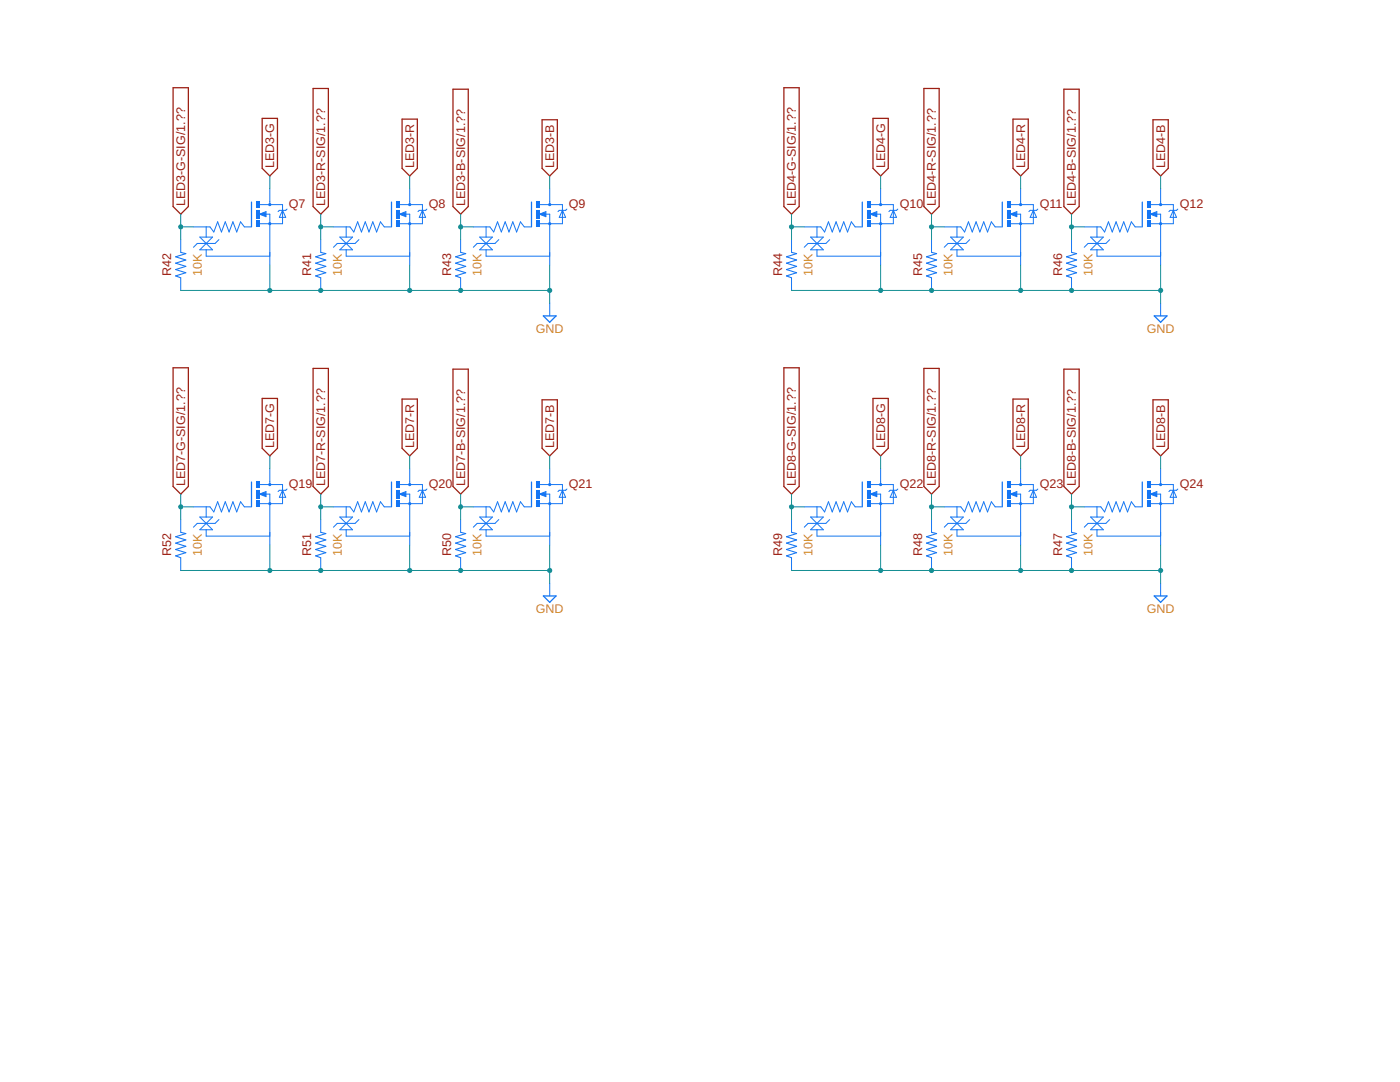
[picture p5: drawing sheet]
<svg xmlns="http://www.w3.org/2000/svg" width="279mm" height="216mm" viewBox="0 0 279 216" stroke-linecap="round" stroke-linejoin="round" font-family="sans-serif">
<g fill="none" stroke="#9c1f14" stroke-width=".25">
<path d="M34.5 17.5h3.1v23.7l-1.5 1.5-1.6-1.5zM62.5 17.7h3v23.5l-1.5 1.5-1.5-1.5zM90.4 17.8h3.1v23.4l-1.6 1.5-1.5-1.5zM156.4 17.5h3.1v23.7l-1.5 1.5-1.6-1.5zM184.4 17.7h3v23.5l-1.5 1.5-1.5-1.5zM212.3 17.8h3.1v23.4l-1.6 1.5-1.5-1.5zM52.3 23.6h3.1v10l-1.6 1.5-1.5-1.5zM80.2 23.8h3.1v9.8l-1.5 1.5-1.6-1.5zM108.2 23.9h3v9.7l-1.5 1.5-1.5-1.5zM174.2 23.6h3.1v10l-1.6 1.5-1.5-1.5zM202.2 23.8h3v9.8l-1.5 1.5-1.5-1.5zM230.1 23.9h3.1v9.7l-1.6 1.5-1.5-1.5z"/>
<path d="M34.5 73.4h3.1v23.7l-1.5 1.5-1.6-1.5zM52.3 79.5h3.1v10l-1.6 1.5-1.5-1.5zM62.5 73.5h3v23.6l-1.5 1.5-1.5-1.5zM80.2 79.6h3.1v9.9l-1.5 1.5-1.6-1.5zM90.4 73.7h3.1v23.4l-1.6 1.5-1.5-1.5zM108.2 79.8h3v9.7l-1.5 1.5-1.5-1.5zM156.4 73.4h3.1v23.7l-1.5 1.5-1.6-1.5zM174.2 79.5h3.1v10l-1.6 1.5-1.5-1.5zM184.4 73.5h3v23.6l-1.5 1.5-1.5-1.5zM202.2 79.6h3v9.9l-1.5 1.5-1.5-1.5zM212.3 73.7h3.1v23.4l-1.6 1.5-1.5-1.5zM230.1 79.8h3.1v9.7l-1.6 1.5-1.5-1.5z"/>
</g>
<path d="M51.8 42.7l1.3-.5v1zM51.8 40.8h4.6v3.8h-4.6M53 42.7h.8v1.9M53.8 40.2v.6M56.4 42l.6 1.4h-1.2zM57.3 41.7l-.3 .3h-1.2l-.3 .2" fill="none" stroke="#1375f4" stroke-width=".2"/>
<path d="M53 42.5l-.9 .2 .9 .3v-.3h-.3" fill="none" stroke="#1375f4" stroke-width=".32"/>
<g fill="#1375f4">
<path d="M51.1 44h.7v1.3h-.7z" fill-rule="evenodd"/>
<path d="M51.1 40.2h.7v1.3h-.7z" fill-rule="evenodd"/>
<path d="M51.1 41.8h.7v1.8h-.7z" fill-rule="evenodd"/>
<circle cx="53.8" cy="44.6" r=".33"/>
<circle cx="53.8" cy="40.8" r=".33"/>
</g>
<g fill="#1375f4">
<path d="M53.5 44.6a.35 .35 0 0 1 .7 0 .35 .35 0 0 1-.7 0zM53.5 44.6a.35 .35 0 0 0 .7 0 .35 .35 0 0 0-.7 0z"/>
<path d="M53.5 40.8a.35 .35 0 0 1 .7 0 .35 .35 0 0 1-.7 0zM53.5 40.8a.35 .35 0 0 0 .7 0 .35 .35 0 0 0-.7 0z"/>
<path d="M51.1 44h.7v1.3h-.7zM51.1 44v1.3h.7v-1.3z"/>
<path d="M51.1 40.2h.7v1.3h-.7zM51.1 40.2v1.3h.7v-1.3z"/>
<path d="M51.1 41.8h.7v1.8h-.7zM51.1 41.8v1.8h.7v-1.8z"/>
</g>
<g fill="none" stroke="#1375f4" stroke-width=".2">
<path d="M53.8 37.7v2.5M38.6 45.3h3.3l.8 1 .7-2 .8 2 .8-2 .7 2 .8-2 .7 2 .8-2 .8 1h1.2M39.9 47.3l2.5 2.5h-2.5l2.5-2.5zM41.1 45.3v2M41.1 49.8v1.3h12.7M43.7 47.8l-.8 .8h-3.5l-.8 .7M53.8 44.6v8.3M79.7 42.7l1.3-.5v1zM79.8 40.8h4.5v3.8h-4.6M80.9 42.7h.9v1.9M81.8 40.2v.6M84.3 42l.6 1.4h-1.2z"/>
<path d="M85.2 41.7l-.3 .3h-1.2l-.3 .2"/>
</g>
<path d="M50.2 40.3v5" fill="none" stroke="#1375f4" stroke-width=".25"/>
<path d="M80.9 42.5l-.9 .2 .9 .3v-.3h-.3" fill="none" stroke="#1375f4" stroke-width=".32"/>
<g fill="#1375f4">
<path d="M79 44h.7v1.3h-.7z" fill-rule="evenodd"/>
<path d="M79 40.2h.7v1.3h-.7z" fill-rule="evenodd"/>
<path d="M79 41.8h.7v1.8h-.7z" fill-rule="evenodd"/>
<circle cx="81.8" cy="44.6" r=".33"/>
<circle cx="81.8" cy="40.8" r=".33"/>
</g>
<g fill="#1375f4">
<path d="M81.4 44.6a.35 .35 0 0 1 .7 0 .35 .35 0 0 1-.7 0zM81.5 44.6a.33 .33 0 0 0 .6 0 .33 .33 0 0 0-.6 0z"/>
<path d="M81.4 40.8a.35 .35 0 0 1 .7 0 .35 .35 0 0 1-.7 0zM81.5 40.8a.33 .33 0 0 0 .6 0 .33 .33 0 0 0-.6 0z"/>
<path d="M79 44h.7v1.3h-.7zM79 44v1.3h.7v-1.3z"/>
<path d="M79 40.2h.7v1.3h-.7zM79 40.2v1.3h.7v-1.3z"/>
<path d="M79 41.8h.7v1.8h-.7zM79 41.8v1.8h.7v-1.8z"/>
</g>
<g fill="none" stroke="#1375f4" stroke-width=".2">
<path d="M81.8 37.7v2.5M66.5 45.3h3.3l.8 1 .8-2 .7 2 .8-2 .7 2 .8-2 .8 2 .7-2 .8 1h1.3M67.8 47.3l2.6 2.5h-2.6l2.6-2.5zM69.1 45.3v2M69.1 49.8v1.3h12.7M71.6 47.8l-.7 .8h-3.6l-.8 .7M81.8 44.6v8.3M107.7 42.7l1.2-.5v1zM107.7 40.8h4.5v3.8h-4.5M108.8 42.7h.9v1.9M109.7 40.2v.6M112.2 42l.7 1.4h-1.3z"/>
<path d="M113.1 41.7l-.2 .3h-1.3l-.2 .2"/>
</g>
<path d="M78.1 40.3v5" fill="none" stroke="#1375f4" stroke-width=".25"/>
<path d="M108.8 42.5l-.9 .2 .9 .3v-.3h-.2" fill="none" stroke="#1375f4" stroke-width=".32"/>
<g fill="#1375f4">
<path d="M106.9 44h.8v1.3h-.8z" fill-rule="evenodd"/>
<path d="M106.9 40.2h.8v1.3h-.8z" fill-rule="evenodd"/>
<path d="M106.9 41.8h.8v1.8h-.8z" fill-rule="evenodd"/>
<circle cx="109.7" cy="44.6" r=".33"/>
<circle cx="109.7" cy="40.8" r=".33"/>
</g>
<g fill="#1375f4">
<path d="M109.4 44.6a.33 .33 0 0 1 .6 0 .33 .33 0 0 1-.6 0zM109.4 44.6a.33 .33 0 0 0 .6 0 .33 .33 0 0 0-.6 0z"/>
<path d="M109.4 40.8a.33 .33 0 0 1 .6 0 .33 .33 0 0 1-.6 0zM109.4 40.8a.33 .33 0 0 0 .6 0 .33 .33 0 0 0-.6 0z"/>
<path d="M106.9 44h.8v1.3h-.8zM106.9 44v1.3h.8v-1.3z"/>
<path d="M106.9 40.2h.8v1.3h-.8zM106.9 40.2v1.3h.8v-1.3z"/>
<path d="M106.9 41.8h.8v1.8h-.8zM106.9 41.8v1.8h.8v-1.8z"/>
</g>
<g fill="none" stroke="#1375f4" stroke-width=".2">
<path d="M109.7 37.7v2.5M94.5 45.3h3.3l.7 1 .8-2 .8 2 .7-2 .8 2 .7-2 .8 2 .8-2 .7 1h1.3M95.7 47.3l2.6 2.5h-2.6l2.6-2.5zM97 45.3v2M97 49.8v1.3h12.7M99.5 47.8l-.7 .8h-3.6l-.7 .7M109.7 44.6v8.3M173.7 42.7l1.3-.5v1zM173.7 40.8h4.6v3.8h-4.6M174.9 42.7h.8v1.9M175.7 40.2v.6M178.3 42l.6 1.4h-1.2z"/>
<path d="M179.2 41.7l-.3 .3h-1.2l-.3 .2M109.7 60.5v2.5"/>
</g>
<path d="M106.1 40.3v5M108.4 63h2.6l-1.3 1.3z" fill="none" stroke="#1375f4" stroke-width=".25"/>
<path d="M174.9 42.5l-.9 .2 .9 .3v-.3h-.3" fill="none" stroke="#1375f4" stroke-width=".32"/>
<g fill="#1375f4">
<path d="M173 44h.7v1.3h-.7z" fill-rule="evenodd"/>
<path d="M173 40.2h.7v1.3h-.7z" fill-rule="evenodd"/>
<path d="M173 41.8h.7v1.8h-.7z" fill-rule="evenodd"/>
<circle cx="175.7" cy="44.6" r=".33"/>
<circle cx="175.7" cy="40.8" r=".33"/>
</g>
<g fill="#1375f4">
<path d="M175.4 44.6a.35 .35 0 0 1 .7 0 .35 .35 0 0 1-.7 0zM175.4 44.6a.35 .35 0 0 0 .7 0 .35 .35 0 0 0-.7 0z"/>
<path d="M175.4 40.8a.35 .35 0 0 1 .7 0 .35 .35 0 0 1-.7 0zM175.4 40.8a.35 .35 0 0 0 .7 0 .35 .35 0 0 0-.7 0z"/>
<path d="M173 44h.7v1.3h-.7zM173 44v1.3h.7v-1.3z"/>
<path d="M173 40.2h.7v1.3h-.7zM173 40.2v1.3h.7v-1.3z"/>
<path d="M173 41.8h.7v1.8h-.7zM173 41.8v1.8h.7v-1.8z"/>
</g>
<g fill="none" stroke="#1375f4" stroke-width=".2">
<path d="M175.7 37.7v2.5M160.5 45.3h3.3l.8 1 .7-2 .8 2 .8-2 .7 2 .8-2 .7 2 .8-2 .8 1h1.2M161.8 47.3l2.5 2.5h-2.5l2.5-2.5zM163 45.3v2M163 49.8v1.3h12.7M165.6 47.8l-.8 .8h-3.5l-.8 .7M175.7 44.6v8.3M201.7 42.7l1.2-.5v1zM201.7 40.8h4.5v3.8h-4.5M202.8 42.7h.9v1.9M203.7 40.2v.6M206.2 42l.7 1.4h-1.3z"/>
<path d="M207.1 41.7l-.2 .3h-1.3l-.3 .2"/>
</g>
<path d="M172.1 40.3v5" fill="none" stroke="#1375f4" stroke-width=".25"/>
<path d="M202.8 42.5l-.9 .2 .9 .3v-.3h-.3" fill="none" stroke="#1375f4" stroke-width=".32"/>
<g fill="#1375f4">
<path d="M200.9 44h.8v1.3h-.8z" fill-rule="evenodd"/>
<path d="M200.9 40.2h.8v1.3h-.8z" fill-rule="evenodd"/>
<path d="M200.9 41.8h.8v1.8h-.8z" fill-rule="evenodd"/>
<circle cx="203.7" cy="44.6" r=".33"/>
<circle cx="203.7" cy="40.8" r=".33"/>
</g>
<g fill="#1375f4">
<path d="M203.3 44.6a.35 .35 0 0 1 .7 0 .35 .35 0 0 1-.7 0zM203.3 44.6a.35 .35 0 0 0 .7 0 .35 .35 0 0 0-.7 0z"/>
<path d="M203.3 40.8a.35 .35 0 0 1 .7 0 .35 .35 0 0 1-.7 0zM203.3 40.8a.35 .35 0 0 0 .7 0 .35 .35 0 0 0-.7 0z"/>
<path d="M200.9 44h.8v1.3h-.8zM200.9 44v1.3h.8v-1.3z"/>
<path d="M200.9 40.2h.8v1.3h-.8zM200.9 40.2v1.3h.8v-1.3z"/>
<path d="M200.9 41.8h.8v1.8h-.8zM200.9 41.8v1.8h.8v-1.8z"/>
</g>
<g fill="none" stroke="#1375f4" stroke-width=".2">
<path d="M203.7 37.7v2.5M188.4 45.3h3.3l.8 1 .8-2 .7 2 .8-2 .8 2 .7-2 .8 2 .7-2 .8 1h1.3M189.7 47.3l2.6 2.5h-2.6l2.6-2.5zM191 45.3v2M191 49.8v1.3h12.7M193.5 47.8l-.7 .8h-3.6l-.8 .7M203.7 44.6v8.3M229.6 42.7l1.3-.5v1zM229.6 40.8h4.6v3.8h-4.6M230.7 42.7h.9v1.9M231.6 40.2v.6M234.2 42l.6 1.4h-1.3z"/>
<path d="M235.1 41.7l-.3 .3h-1.3l-.2 .2"/>
</g>
<path d="M200 40.3v5" fill="none" stroke="#1375f4" stroke-width=".25"/>
<path d="M230.7 42.5l-.9 .2 .9 .3v-.3h-.2" fill="none" stroke="#1375f4" stroke-width=".32"/>
<g fill="#1375f4">
<path d="M228.8 44h.8v1.3h-.8z" fill-rule="evenodd"/>
<path d="M228.8 40.2h.8v1.3h-.8z" fill-rule="evenodd"/>
<path d="M228.8 41.8h.8v1.8h-.8z" fill-rule="evenodd"/>
<circle cx="231.6" cy="44.6" r=".33"/>
<circle cx="231.6" cy="40.8" r=".33"/>
</g>
<g fill="#1375f4">
<path d="M231.3 44.6a.35 .35 0 0 1 .7 0 .35 .35 0 0 1-.7 0zM231.3 44.6a.35 .35 0 0 0 .7 0 .35 .35 0 0 0-.7 0z"/>
<path d="M231.3 40.8a.35 .35 0 0 1 .7 0 .35 .35 0 0 1-.7 0zM231.3 40.8a.35 .35 0 0 0 .7 0 .35 .35 0 0 0-.7 0z"/>
<path d="M228.8 44h.8v1.3h-.8zM228.8 44v1.3h.8v-1.3z"/>
<path d="M228.8 40.2h.8v1.3h-.8zM228.8 40.2v1.3h.8v-1.3z"/>
<path d="M228.8 41.8h.8v1.8h-.8zM228.8 41.8v1.8h.8v-1.8z"/>
</g>
<g fill="none" stroke="#1375f4" stroke-width=".2">
<path d="M231.6 37.7v2.5M216.4 45.3h3.3l.8 1 .7-2 .8 2 .7-2 .8 2 .8-2 .7 2 .8-2 .7 1h1.3M217.7 47.3l2.5 2.5h-2.5l2.5-2.5zM218.9 45.3v2M218.9 49.8v1.3h12.7M221.5 47.8l-.8 .8h-3.6l-.7 .7M231.6 44.6v8.3M231.6 60.5v2.5M51.8 98.6l1.3-.5v1zM51.8 96.7h4.6v3.8h-4.6M53 98.6h.8v1.9M53.8 96.1v.6"/>
<path d="M56.4 97.8l.6 1.4h-1.2zM57.3 97.6l-.3 .2h-1.2l-.3 .3"/>
</g>
<path d="M228 40.3v5M230.4 63h2.5l-1.3 1.3z" fill="none" stroke="#1375f4" stroke-width=".25"/>
<path d="M53 98.3l-.9 .3 .9 .2v-.2h-.3" fill="none" stroke="#1375f4" stroke-width=".32"/>
<g fill="#1375f4">
<path d="M51.1 99.9h.7v1.2h-.7z" fill-rule="evenodd"/>
<path d="M51.1 96.1h.7v1.2h-.7z" fill-rule="evenodd"/>
<path d="M51.1 97.7h.7v1.8h-.7z" fill-rule="evenodd"/>
<circle cx="53.8" cy="100.5" r=".33"/>
<circle cx="53.8" cy="96.7" r=".33"/>
</g>
<g fill="#1375f4">
<path d="M53.5 100.5a.35 .35 0 0 1 .7 0 .35 .35 0 0 1-.7 0zM53.5 100.5a.35 .35 0 0 0 .7 0 .35 .35 0 0 0-.7 0z"/>
<path d="M53.5 96.7a.35 .35 0 0 1 .7 0 .35 .35 0 0 1-.7 0zM53.5 96.7a.35 .35 0 0 0 .7 0 .35 .35 0 0 0-.7 0z"/>
<path d="M51.1 99.9h.7v1.2h-.7zM51.1 99.9v1.2h.7v-1.2z"/>
<path d="M51.1 96.1h.7v1.2h-.7zM51.1 96.1v1.2h.7v-1.2z"/>
<path d="M51.1 97.7h.7v1.8h-.7zM51.1 97.7v1.8h.7v-1.8z"/>
</g>
<g fill="none" stroke="#1375f4" stroke-width=".2">
<path d="M53.8 93.5v2.6M79.7 98.6l1.3-.5v1zM79.8 96.7h4.5v3.8h-4.6M80.9 98.6h.9v1.9M81.8 96.1v.6M84.3 97.8l.6 1.4h-1.2zM85.2 97.6l-.3 .2h-1.2l-.3 .3M38.6 101.1h3.3l.8 1.1 .7-2.1 .8 2.1 .8-2.1 .7 2.1 .8-2.1 .7 2.1 .8-2.1 .8 1h1.2M39.9 103.2l2.5 2.5h-2.5l2.5-2.5zM41.1 101.1v2.1M41.1 105.7v1.3h12.7M43.7 103.7l-.8 .7h-3.5l-.8 .8"/>
<path d="M53.8 100.5v8.3"/>
</g>
<path d="M50.2 96.2v4.9" fill="none" stroke="#1375f4" stroke-width=".25"/>
<path d="M80.9 98.3l-.9 .3 .9 .2v-.2h-.3" fill="none" stroke="#1375f4" stroke-width=".32"/>
<g fill="#1375f4">
<path d="M79 99.9h.7v1.2h-.7z" fill-rule="evenodd"/>
<path d="M79 96.1h.7v1.2h-.7z" fill-rule="evenodd"/>
<path d="M79 97.7h.7v1.8h-.7z" fill-rule="evenodd"/>
<circle cx="81.8" cy="100.5" r=".32"/>
<circle cx="81.8" cy="96.7" r=".32"/>
</g>
<g fill="#1375f4">
<path d="M81.4 100.5a.35 .35 0 0 1 .7 0 .35 .35 0 0 1-.7 0zM81.5 100.5a.32 .32 0 0 0 .6 0 .32 .32 0 0 0-.6 0z"/>
<path d="M81.4 96.7a.35 .35 0 0 1 .7 0 .35 .35 0 0 1-.7 0zM81.5 96.7a.32 .32 0 0 0 .6 0 .32 .32 0 0 0-.6 0z"/>
<path d="M79 99.9h.7v1.2h-.7zM79 99.9v1.2h.7v-1.2z"/>
<path d="M79 96.1h.7v1.2h-.7zM79 96.1v1.2h.7v-1.2z"/>
<path d="M79 97.7h.7v1.8h-.7zM79 97.7v1.8h.7v-1.8z"/>
</g>
<g fill="none" stroke="#1375f4" stroke-width=".2">
<path d="M81.8 93.5v2.6M107.7 98.6l1.2-.5v1zM107.7 96.7h4.5v3.8h-4.5M108.8 98.6h.9v1.9M109.7 96.1v.6M112.2 97.8l.7 1.4h-1.3zM113.1 97.6l-.2 .2h-1.3l-.2 .3M66.5 101.1h3.3l.8 1.1 .8-2.1 .7 2.1 .8-2.1 .7 2.1 .8-2.1 .8 2.1 .7-2.1 .8 1h1.3M67.8 103.2l2.6 2.5h-2.6l2.6-2.5zM69.1 101.1v2.1M69.1 105.7v1.3h12.7M71.6 103.7l-.7 .7h-3.6l-.8 .8"/>
<path d="M81.8 100.5v8.3"/>
</g>
<path d="M78.1 96.2v4.9" fill="none" stroke="#1375f4" stroke-width=".25"/>
<path d="M108.8 98.3l-.9 .3 .9 .2v-.2h-.2" fill="none" stroke="#1375f4" stroke-width=".32"/>
<g fill="#1375f4">
<path d="M106.9 99.9h.8v1.2h-.8z" fill-rule="evenodd"/>
<path d="M106.9 96.1h.8v1.2h-.8z" fill-rule="evenodd"/>
<path d="M106.9 97.7h.8v1.8h-.8z" fill-rule="evenodd"/>
<circle cx="109.7" cy="100.5" r=".32"/>
<circle cx="109.7" cy="96.7" r=".32"/>
</g>
<g fill="#1375f4">
<path d="M109.4 100.5a.32 .32 0 0 1 .6 0 .32 .32 0 0 1-.6 0zM109.4 100.5a.32 .32 0 0 0 .6 0 .32 .32 0 0 0-.6 0z"/>
<path d="M109.4 96.7a.32 .32 0 0 1 .6 0 .32 .32 0 0 1-.6 0zM109.4 96.7a.32 .32 0 0 0 .6 0 .32 .32 0 0 0-.6 0z"/>
<path d="M106.9 99.9h.8v1.2h-.8zM106.9 99.9v1.2h.8v-1.2z"/>
<path d="M106.9 96.1h.8v1.2h-.8zM106.9 96.1v1.2h.8v-1.2z"/>
<path d="M106.9 97.7h.8v1.8h-.8zM106.9 97.7v1.8h.8v-1.8z"/>
</g>
<g fill="none" stroke="#1375f4" stroke-width=".2">
<path d="M109.7 93.5v2.6M173.7 98.6l1.3-.5v1zM173.7 96.7h4.6v3.8h-4.6M174.9 98.6h.8v1.9M175.7 96.1v.6M178.3 97.8l.6 1.4h-1.2zM179.2 97.6l-.3 .2h-1.2l-.3 .3M94.5 101.1h3.3l.7 1.1 .8-2.1 .8 2.1 .7-2.1 .8 2.1 .7-2.1 .8 2.1 .8-2.1 .7 1h1.3M95.7 103.2l2.6 2.5h-2.6l2.6-2.5zM97 101.1v2.1M97 105.7v1.3h12.7M99.5 103.7l-.7 .7h-3.6l-.7 .8"/>
<path d="M109.7 100.5v8.3M109.7 116.4v2.5"/>
</g>
<path d="M106.1 96.2v4.9M108.4 118.9h2.6l-1.3 1.3z" fill="none" stroke="#1375f4" stroke-width=".25"/>
<path d="M174.9 98.3l-.9 .3 .9 .2v-.2h-.3" fill="none" stroke="#1375f4" stroke-width=".32"/>
<g fill="#1375f4">
<path d="M173 99.9h.7v1.2h-.7z" fill-rule="evenodd"/>
<path d="M173 96.1h.7v1.2h-.7z" fill-rule="evenodd"/>
<path d="M173 97.7h.7v1.8h-.7z" fill-rule="evenodd"/>
<circle cx="175.7" cy="100.5" r=".33"/>
<circle cx="175.7" cy="96.7" r=".33"/>
</g>
<g fill="#1375f4">
<path d="M175.4 100.5a.35 .35 0 0 1 .7 0 .35 .35 0 0 1-.7 0zM175.4 100.5a.35 .35 0 0 0 .7 0 .35 .35 0 0 0-.7 0z"/>
<path d="M175.4 96.7a.35 .35 0 0 1 .7 0 .35 .35 0 0 1-.7 0zM175.4 96.7a.35 .35 0 0 0 .7 0 .35 .35 0 0 0-.7 0z"/>
<path d="M173 99.9h.7v1.2h-.7zM173 99.9v1.2h.7v-1.2z"/>
<path d="M173 96.1h.7v1.2h-.7zM173 96.1v1.2h.7v-1.2z"/>
<path d="M173 97.7h.7v1.8h-.7zM173 97.7v1.8h.7v-1.8z"/>
</g>
<g fill="none" stroke="#1375f4" stroke-width=".2">
<path d="M175.7 93.5v2.6M201.7 98.6l1.2-.5v1zM201.7 96.7h4.5v3.8h-4.5M202.8 98.6h.9v1.9M203.7 96.1v.6M206.2 97.8l.7 1.4h-1.3zM207.1 97.6l-.2 .2h-1.3l-.3 .3M160.5 101.1h3.3l.8 1.1 .7-2.1 .8 2.1 .8-2.1 .7 2.1 .8-2.1 .7 2.1 .8-2.1 .8 1h1.2M161.8 103.2l2.5 2.5h-2.5l2.5-2.5zM163 101.1v2.1M163 105.7v1.3h12.7M165.6 103.7l-.8 .7h-3.5l-.8 .8"/>
<path d="M175.7 100.5v8.3"/>
</g>
<path d="M172.1 96.2v4.9" fill="none" stroke="#1375f4" stroke-width=".25"/>
<path d="M202.8 98.3l-.9 .3 .9 .2v-.2h-.3" fill="none" stroke="#1375f4" stroke-width=".32"/>
<g fill="#1375f4">
<path d="M200.9 99.9h.8v1.2h-.8z" fill-rule="evenodd"/>
<path d="M200.9 96.1h.8v1.2h-.8z" fill-rule="evenodd"/>
<path d="M200.9 97.7h.8v1.8h-.8z" fill-rule="evenodd"/>
<circle cx="203.7" cy="100.5" r=".33"/>
<circle cx="203.7" cy="96.7" r=".33"/>
</g>
<g fill="#1375f4">
<path d="M203.3 100.5a.35 .35 0 0 1 .7 0 .35 .35 0 0 1-.7 0zM203.3 100.5a.35 .35 0 0 0 .7 0 .35 .35 0 0 0-.7 0z"/>
<path d="M203.3 96.7a.35 .35 0 0 1 .7 0 .35 .35 0 0 1-.7 0zM203.3 96.7a.35 .35 0 0 0 .7 0 .35 .35 0 0 0-.7 0z"/>
<path d="M200.9 99.9h.8v1.2h-.8zM200.9 99.9v1.2h.8v-1.2z"/>
<path d="M200.9 96.1h.8v1.2h-.8zM200.9 96.1v1.2h.8v-1.2z"/>
<path d="M200.9 97.7h.8v1.8h-.8zM200.9 97.7v1.8h.8v-1.8z"/>
</g>
<g fill="none" stroke="#1375f4" stroke-width=".2">
<path d="M203.7 93.5v2.6M229.6 98.6l1.3-.5v1zM229.6 96.7h4.6v3.8h-4.6M230.7 98.6h.9v1.9M231.6 96.1v.6M234.2 97.8l.6 1.4h-1.3zM235.1 97.6l-.3 .2h-1.3l-.2 .3M188.4 101.1h3.3l.8 1.1 .8-2.1 .7 2.1 .8-2.1 .8 2.1 .7-2.1 .8 2.1 .7-2.1 .8 1h1.3M189.7 103.2l2.6 2.5h-2.6l2.6-2.5zM191 101.1v2.1M191 105.7v1.3h12.7M193.5 103.7l-.7 .7h-3.6l-.8 .8"/>
<path d="M203.7 100.5v8.3"/>
</g>
<path d="M200 96.2v4.9" fill="none" stroke="#1375f4" stroke-width=".25"/>
<path d="M230.7 98.3l-.9 .3 .9 .2v-.2h-.2" fill="none" stroke="#1375f4" stroke-width=".32"/>
<g fill="#1375f4">
<path d="M228.8 99.9h.8v1.2h-.8z" fill-rule="evenodd"/>
<path d="M228.8 96.1h.8v1.2h-.8z" fill-rule="evenodd"/>
<path d="M228.8 97.7h.8v1.8h-.8z" fill-rule="evenodd"/>
<circle cx="231.6" cy="100.5" r=".33"/>
<circle cx="231.6" cy="96.7" r=".33"/>
</g>
<g fill="#1375f4">
<path d="M231.3 100.5a.33 .33 0 0 1 .6 0 .33 .33 0 0 1-.6 0zM231.3 100.5a.33 .33 0 0 0 .6 0 .33 .33 0 0 0-.6 0z"/>
<path d="M231.3 96.7a.33 .33 0 0 1 .6 0 .33 .33 0 0 1-.6 0zM231.3 96.7a.33 .33 0 0 0 .6 0 .33 .33 0 0 0-.6 0z"/>
<path d="M228.8 99.9h.8v1.2h-.8zM228.8 99.9v1.2h.8v-1.2z"/>
<path d="M228.8 96.1h.8v1.2h-.8zM228.8 96.1v1.2h.8v-1.2z"/>
<path d="M228.8 97.7h.8v1.8h-.8zM228.8 97.7v1.8h.8v-1.8z"/>
</g>
<g fill="none" stroke="#1375f4" stroke-width=".2">
<path d="M36.1 47.8v2.6M36.1 55.4v2.6M64 47.8v2.6M64 55.4v2.6M91.9 47.8v2.6M91.9 55.4v2.6M158 47.8v2.6M158 55.4v2.6M185.9 47.8v2.6M185.9 55.4v2.6M213.8 47.8v2.6M213.8 55.4v2.6"/>
<path d="M231.6 93.5v2.6M36.1 103.7v2.5M36.1 111.3v2.5M64 103.7v2.5M64 111.3v2.5M91.9 103.7v2.5M91.9 111.3v2.5M158 103.7v2.5M158 111.3v2.5M185.9 103.7v2.5M185.9 111.3v2.5M213.8 103.7v2.5"/>
<path d="M213.8 111.3v2.5M216.4 101.1h3.3l.8 1.1 .7-2.1 .8 2.1 .7-2.1 .8 2.1 .8-2.1 .7 2.1 .8-2.1 .7 1h1.3M217.7 103.2l2.5 2.5h-2.5l2.5-2.5zM218.9 101.1v2.1M218.9 105.7v1.3h12.7M221.5 103.7l-.8 .7h-3.6l-.7 .8M231.6 100.5v8.3M231.6 116.4v2.5"/>
</g>
<path d="M228 96.2v4.9M230.4 118.9h2.5l-1.3 1.3z" fill="none" stroke="#1375f4" stroke-width=".25"/>
<path d="M36.1 50.4l1 .2-2 .6 2 .7-2 .6 2 .6-2 .7 2 .6-2 .7 1 .3M64 50.4l1 .2-2 .6 2 .7-2 .6 2 .6-2 .7 2 .6-2 .7 1 .3M91.9 50.4l1 .2-2 .6 2 .7-2 .6 2 .6-2 .7 2 .6-2 .7 1 .3M158 50.4l1 .2-2 .6 2 .7-2 .6 2 .6-2 .7 2 .6-2 .7 1 .3M185.9 50.4l1 .2-2 .6 2 .7-2 .6 2 .6-2 .7 2 .6-2 .7 1 .3M213.8 50.4l1.1 .2-2.1 .6 2.1 .7-2.1 .6 2.1 .6-2.1 .7 2.1 .6-2.1 .7 1 .3M36.1 106.2l1 .3-2 .6 2 .6-2 .7 2 .6-2 .6 2 .7-2 .6 1 .4M64 106.2l1 .3-2 .6 2 .6-2 .7 2 .6-2 .6 2 .7-2 .6 1 .4M91.9 106.2l1 .3-2 .6 2 .6-2 .7 2 .6-2 .6 2 .7-2 .6 1 .4M158 106.2l1 .3-2 .6 2 .6-2 .7 2 .6-2 .6 2 .7-2 .6 1 .4M185.9 106.2l1 .3-2 .6 2 .6-2 .7 2 .6-2 .6 2 .7-2 .6 1 .4M213.8 106.2l1.1 .3-2.1 .6 2.1 .6-2.1 .7 2.1 .6-2.1 .6 2.1 .7-2.1 .6 1 .4" fill="none" stroke="#1375f4" stroke-width=".21"/>
<path d="M53.8 52.9v5.1h55.9v-5.1M81.8 52.9v5.1" fill="none" stroke="#158f93" stroke-width=".2"/>
<circle cx="81.8" cy="58" r=".51" fill="#158f93"/>
<path d="M81.3 58a.51 .51 0 0 1 1 0 .51 .51 0 0 1-1 0zM81.3 58a.51 .51 0 0 0 1 0 .51 .51 0 0 0-1 0z" fill="#158f93"/>
<path d="M109.7 58v2.5" fill="none" stroke="#158f93" stroke-width=".2"/>
<g fill="#158f93">
<circle cx="109.7" cy="58" r=".51"/>
<circle cx="64" cy="58" r=".51"/>
<circle cx="91.9" cy="58" r=".51"/>
</g>
<g fill="#158f93">
<path d="M109.2 58a.51 .51 0 0 1 1 0 .51 .51 0 0 1-1 0zM109.2 58a.51 .51 0 0 0 1 0 .51 .51 0 0 0-1 0z"/>
<path d="M63.5 58a.51 .51 0 0 1 1 0 .51 .51 0 0 1-1 0zM63.5 58a.51 .51 0 0 0 1 0 .51 .51 0 0 0-1 0z"/>
<path d="M91.4 58a.51 .51 0 0 1 1 0 .51 .51 0 0 1-1 0zM91.4 58a.51 .51 0 0 0 1 0 .51 .51 0 0 0-1 0z"/>
</g>
<path d="M36.1 58h17.7" fill="none" stroke="#158f93" stroke-width=".2"/>
<circle cx="53.8" cy="58" r=".51" fill="#158f93"/>
<path d="M53.3 58a.55 .55 0 0 1 1.1 0 .55 .55 0 0 1-1.1 0zM53.3 58a.55 .55 0 0 0 1.1 0 .55 .55 0 0 0-1.1 0z" fill="#158f93"/>
<path d="M175.7 52.9v5.1h55.9v-5.1M203.7 52.9v5.1" fill="none" stroke="#158f93" stroke-width=".2"/>
<circle cx="203.7" cy="58" r=".51" fill="#158f93"/>
<path d="M203.2 58a.51 .51 0 0 1 1 0 .51 .51 0 0 1-1 0zM203.2 58a.51 .51 0 0 0 1 0 .51 .51 0 0 0-1 0z" fill="#158f93"/>
<path d="M231.6 58v2.5" fill="none" stroke="#158f93" stroke-width=".2"/>
<g fill="#158f93">
<circle cx="231.6" cy="58" r=".51"/>
<circle cx="185.9" cy="58" r=".51"/>
<circle cx="213.8" cy="58" r=".51"/>
</g>
<g fill="#158f93">
<path d="M231.1 58a.51 .51 0 0 1 1 0 .51 .51 0 0 1-1 0zM231.1 58a.51 .51 0 0 0 1 0 .51 .51 0 0 0-1 0z"/>
<path d="M185.4 58a.51 .51 0 0 1 1 0 .51 .51 0 0 1-1 0zM185.4 58a.51 .51 0 0 0 1 0 .51 .51 0 0 0-1 0z"/>
<path d="M213.3 58a.55 .55 0 0 1 1.1 0 .55 .55 0 0 1-1.1 0zM213.3 58a.55 .55 0 0 0 1.1 0 .55 .55 0 0 0-1.1 0z"/>
</g>
<path d="M158 58h17.7" fill="none" stroke="#158f93" stroke-width=".2"/>
<circle cx="175.7" cy="58" r=".51" fill="#158f93"/>
<path d="M175.2 58a.55 .55 0 0 1 1.1 0 .55 .55 0 0 1-1.1 0zM175.2 58a.55 .55 0 0 0 1.1 0 .55 .55 0 0 0-1.1 0z" fill="#158f93"/>
<path d="M53.8 108.8v5h55.9v-5M81.8 108.8v5" fill="none" stroke="#158f93" stroke-width=".2"/>
<circle cx="81.8" cy="113.8" r=".51" fill="#158f93"/>
<path d="M81.3 113.8a.51 .51 0 0 1 1 0 .51 .51 0 0 1-1 0zM81.3 113.8a.51 .51 0 0 0 1 0 .51 .51 0 0 0-1 0z" fill="#158f93"/>
<path d="M109.7 113.8v2.6" fill="none" stroke="#158f93" stroke-width=".2"/>
<g fill="#158f93">
<circle cx="109.7" cy="113.8" r=".51"/>
<circle cx="91.9" cy="113.8" r=".51"/>
<circle cx="64" cy="113.8" r=".51"/>
</g>
<g fill="#158f93">
<path d="M109.2 113.8a.51 .51 0 0 1 1 0 .51 .51 0 0 1-1 0zM109.2 113.8a.51 .51 0 0 0 1 0 .51 .51 0 0 0-1 0z"/>
<path d="M91.4 113.8a.51 .51 0 0 1 1 0 .51 .51 0 0 1-1 0zM91.4 113.8a.51 .51 0 0 0 1 0 .51 .51 0 0 0-1 0z"/>
<path d="M63.5 113.8a.51 .51 0 0 1 1 0 .51 .51 0 0 1-1 0zM63.5 113.8a.51 .51 0 0 0 1 0 .51 .51 0 0 0-1 0z"/>
</g>
<path d="M36.1 113.8h17.7" fill="none" stroke="#158f93" stroke-width=".2"/>
<circle cx="53.8" cy="113.8" r=".51" fill="#158f93"/>
<path d="M53.3 113.8a.55 .55 0 0 1 1.1 0 .55 .55 0 0 1-1.1 0zM53.3 113.8a.55 .55 0 0 0 1.1 0 .55 .55 0 0 0-1.1 0z" fill="#158f93"/>
<path d="M175.7 108.8v5h55.9v-5M203.7 108.8v5" fill="none" stroke="#158f93" stroke-width=".2"/>
<circle cx="203.7" cy="113.8" r=".51" fill="#158f93"/>
<path d="M203.2 113.8a.51 .51 0 0 1 1 0 .51 .51 0 0 1-1 0zM203.2 113.8a.51 .51 0 0 0 1 0 .51 .51 0 0 0-1 0z" fill="#158f93"/>
<path d="M231.6 113.8v2.6" fill="none" stroke="#158f93" stroke-width=".2"/>
<g fill="#158f93">
<circle cx="231.6" cy="113.8" r=".51"/>
<circle cx="213.8" cy="113.8" r=".51"/>
<circle cx="185.9" cy="113.8" r=".51"/>
</g>
<g fill="#158f93">
<path d="M231.1 113.8a.51 .51 0 0 1 1 0 .51 .51 0 0 1-1 0zM231.1 113.8a.51 .51 0 0 0 1 0 .51 .51 0 0 0-1 0z"/>
<path d="M213.3 113.8a.55 .55 0 0 1 1.1 0 .55 .55 0 0 1-1.1 0zM213.3 113.8a.55 .55 0 0 0 1.1 0 .55 .55 0 0 0-1.1 0z"/>
<path d="M185.4 113.8a.51 .51 0 0 1 1 0 .51 .51 0 0 1-1 0zM185.4 113.8a.51 .51 0 0 0 1 0 .51 .51 0 0 0-1 0z"/>
</g>
<path d="M158 113.8h17.7" fill="none" stroke="#158f93" stroke-width=".2"/>
<circle cx="175.7" cy="113.8" r=".51" fill="#158f93"/>
<path d="M175.2 113.8a.55 .55 0 0 1 1.1 0 .55 .55 0 0 1-1.1 0zM175.2 113.8a.55 .55 0 0 0 1.1 0 .55 .55 0 0 0-1.1 0z" fill="#158f93"/>
<path d="M36.1 45.3h2.5M36.1 42.7v5.1" fill="none" stroke="#158f93" stroke-width=".2"/>
<circle cx="36.1" cy="45.3" r=".51" fill="#158f93"/>
<path d="M35.6 45.3a.51 .51 0 0 1 1 0 .51 .51 0 0 1-1 0zM35.6 45.3a.51 .51 0 0 0 1 0 .51 .51 0 0 0-1 0z" fill="#158f93"/>
<path d="M53.8 35.1v2.6M64 45.3h2.5M64 42.7v5.1" fill="none" stroke="#158f93" stroke-width=".2"/>
<circle cx="64" cy="45.3" r=".51" fill="#158f93"/>
<path d="M63.5 45.3a.51 .51 0 0 1 1 0 .51 .51 0 0 1-1 0zM63.5 45.3a.51 .51 0 0 0 1 0 .51 .51 0 0 0-1 0z" fill="#158f93"/>
<path d="M81.8 35.1v2.6M91.9 45.3h2.6M91.9 42.7v5.1" fill="none" stroke="#158f93" stroke-width=".2"/>
<circle cx="91.9" cy="45.3" r=".51" fill="#158f93"/>
<path d="M91.4 45.3a.51 .51 0 0 1 1 0 .51 .51 0 0 1-1 0zM91.4 45.3a.51 .51 0 0 0 1 0 .51 .51 0 0 0-1 0z" fill="#158f93"/>
<path d="M109.7 35.1v2.6M158 45.3h2.5M158 42.7v5.1" fill="none" stroke="#158f93" stroke-width=".2"/>
<circle cx="158" cy="45.3" r=".51" fill="#158f93"/>
<path d="M157.5 45.3a.51 .51 0 0 1 1 0 .51 .51 0 0 1-1 0zM157.5 45.3a.51 .51 0 0 0 1 0 .51 .51 0 0 0-1 0z" fill="#158f93"/>
<path d="M175.7 35.1v2.6M185.9 45.3h2.5M185.9 42.7v5.1" fill="none" stroke="#158f93" stroke-width=".2"/>
<circle cx="185.9" cy="45.3" r=".51" fill="#158f93"/>
<path d="M185.4 45.3a.51 .51 0 0 1 1 0 .51 .51 0 0 1-1 0zM185.4 45.3a.51 .51 0 0 0 1 0 .51 .51 0 0 0-1 0z" fill="#158f93"/>
<path d="M203.7 35.1v2.6M213.8 45.3h2.6M213.8 42.7v5.1" fill="none" stroke="#158f93" stroke-width=".2"/>
<circle cx="213.8" cy="45.3" r=".51" fill="#158f93"/>
<path d="M213.3 45.3a.55 .55 0 0 1 1.1 0 .55 .55 0 0 1-1.1 0zM213.3 45.3a.55 .55 0 0 0 1.1 0 .55 .55 0 0 0-1.1 0z" fill="#158f93"/>
<path d="M231.6 35.1v2.6M36.1 98.6v5.1M36.1 101.1h2.5" fill="none" stroke="#158f93" stroke-width=".2"/>
<circle cx="36.1" cy="101.1" r=".51" fill="#158f93"/>
<path d="M35.6 101.1a.51 .51 0 0 1 1 0 .51 .51 0 0 1-1 0zM35.6 101.1a.51 .51 0 0 0 1 0 .51 .51 0 0 0-1 0z" fill="#158f93"/>
<path d="M53.8 91v2.5M64 98.6v5.1M64 101.1h2.5" fill="none" stroke="#158f93" stroke-width=".2"/>
<circle cx="64" cy="101.1" r=".51" fill="#158f93"/>
<path d="M63.5 101.1a.51 .51 0 0 1 1 0 .51 .51 0 0 1-1 0zM63.5 101.1a.51 .51 0 0 0 1 0 .51 .51 0 0 0-1 0z" fill="#158f93"/>
<path d="M81.8 91v2.5M91.9 98.6v5.1M91.9 101.1h2.6" fill="none" stroke="#158f93" stroke-width=".2"/>
<circle cx="91.9" cy="101.1" r=".51" fill="#158f93"/>
<path d="M91.4 101.1a.51 .51 0 0 1 1 0 .51 .51 0 0 1-1 0zM91.4 101.1a.51 .51 0 0 0 1 0 .51 .51 0 0 0-1 0z" fill="#158f93"/>
<path d="M109.7 91v2.5M158 98.6v5.1M158 101.1h2.5" fill="none" stroke="#158f93" stroke-width=".2"/>
<circle cx="158" cy="101.1" r=".51" fill="#158f93"/>
<path d="M157.5 101.1a.51 .51 0 0 1 1 0 .51 .51 0 0 1-1 0zM157.5 101.1a.51 .51 0 0 0 1 0 .51 .51 0 0 0-1 0z" fill="#158f93"/>
<path d="M175.7 91v2.5M185.9 98.6v5.1M185.9 101.1h2.5" fill="none" stroke="#158f93" stroke-width=".2"/>
<circle cx="185.9" cy="101.1" r=".51" fill="#158f93"/>
<path d="M185.4 101.1a.51 .51 0 0 1 1 0 .51 .51 0 0 1-1 0zM185.4 101.1a.51 .51 0 0 0 1 0 .51 .51 0 0 0-1 0z" fill="#158f93"/>
<path d="M203.7 91v2.5M213.8 98.6v5.1M213.8 101.1h2.6" fill="none" stroke="#158f93" stroke-width=".2"/>
<circle cx="213.8" cy="101.1" r=".51" fill="#158f93"/>
<path d="M213.3 101.1a.55 .55 0 0 1 1.1 0 .55 .55 0 0 1-1.1 0zM213.3 101.1a.55 .55 0 0 0 1.1 0 .55 .55 0 0 0-1.1 0z" fill="#158f93"/>
<path d="M231.6 91v2.5" fill="none" stroke="#158f93" stroke-width=".2"/>
<g font-size="2.5" fill="#9c1f14">
<text x="54.7" y="33.6" transform="rotate(-90 54.7 33.6)">LED3-G</text>
<text x="82.7" y="33.6" transform="rotate(-90 82.7 33.6)">LED3-R</text>
<text x="110.6" y="33.6" transform="rotate(-90 110.6 33.6)">LED3-B</text>
<text x="176.6" y="33.6" transform="rotate(-90 176.6 33.6)">LED4-G</text>
<text x="204.6" y="33.6" transform="rotate(-90 204.6 33.6)">LED4-R</text>
<text x="232.5" y="33.6" transform="rotate(-90 232.5 33.6)">LED4-B</text>
<text x="37" y="41.2" transform="rotate(-90 37 41.2)">LED3-G-SIG/1.??</text>
<text x="57.6" y="41.5">Q7</text>
<text x="64.9" y="41.2" transform="rotate(-90 64.9 41.2)">LED3-R-SIG/1.??</text>
<text x="85.6" y="41.5">Q8</text>
<text x="92.8" y="41.2" transform="rotate(-90 92.8 41.2)">LED3-B-SIG/1.??</text>
<text x="113.5" y="41.5">Q9</text>
<text x="158.9" y="41.2" transform="rotate(-90 158.9 41.2)">LED4-G-SIG/1.??</text>
<text x="179.6" y="41.5">Q10</text>
<text x="186.8" y="41.2" transform="rotate(-90 186.8 41.2)">LED4-R-SIG/1.??</text>
<text x="207.5" y="41.5">Q11</text>
<text x="214.7" y="41.2" transform="rotate(-90 214.7 41.2)">LED4-B-SIG/1.??</text>
<text x="235.4" y="41.5">Q12</text>
<text x="34.2" y="55.2" transform="rotate(-90 34.2 55.2)">R42</text>
<text x="62.1" y="55.2" transform="rotate(-90 62.1 55.2)">R41</text>
<text x="90.1" y="55.2" transform="rotate(-90 90.1 55.2)">R43</text>
<text x="156.1" y="55.2" transform="rotate(-90 156.1 55.2)">R44</text>
<text x="184" y="55.2" transform="rotate(-90 184 55.2)">R45</text>
<text x="212" y="55.2" transform="rotate(-90 212 55.2)">R46</text>
<text x="54.7" y="89.5" transform="rotate(-90 54.7 89.5)">LED7-G</text>
<text x="82.7" y="89.5" transform="rotate(-90 82.7 89.5)">LED7-R</text>
<text x="110.6" y="89.5" transform="rotate(-90 110.6 89.5)">LED7-B</text>
<text x="176.6" y="89.5" transform="rotate(-90 176.6 89.5)">LED8-G</text>
<text x="204.6" y="89.5" transform="rotate(-90 204.6 89.5)">LED8-R</text>
<text x="232.5" y="89.5" transform="rotate(-90 232.5 89.5)">LED8-B</text>
<text x="37" y="97.1" transform="rotate(-90 37 97.1)">LED7-G-SIG/1.??</text>
<text x="57.6" y="97.3">Q19</text>
<text x="64.9" y="97.1" transform="rotate(-90 64.9 97.1)">LED7-R-SIG/1.??</text>
<text x="85.6" y="97.3">Q20</text>
<text x="92.8" y="97.1" transform="rotate(-90 92.8 97.1)">LED7-B-SIG/1.??</text>
<text x="113.5" y="97.3">Q21</text>
<text x="158.9" y="97.1" transform="rotate(-90 158.9 97.1)">LED8-G-SIG/1.??</text>
<text x="179.6" y="97.3">Q22</text>
<text x="186.8" y="97.1" transform="rotate(-90 186.8 97.1)">LED8-R-SIG/1.??</text>
<text x="207.5" y="97.3">Q23</text>
<text x="214.7" y="97.1" transform="rotate(-90 214.7 97.1)">LED8-B-SIG/1.??</text>
<text x="235.4" y="97.3">Q24</text>
<text x="34.2" y="111" transform="rotate(-90 34.2 111)">R52</text>
<text x="62.1" y="111" transform="rotate(-90 62.1 111)">R51</text>
<text x="90.1" y="111" transform="rotate(-90 90.1 111)">R50</text>
<text x="156.1" y="111" transform="rotate(-90 156.1 111)">R49</text>
<text x="184" y="111" transform="rotate(-90 184 111)">R48</text>
<text x="212" y="111" transform="rotate(-90 212 111)">R47</text>
</g>
<g font-size="2.5" fill="#d59028">
<text x="40.3" y="55.1" transform="rotate(-90 40.3 55.1)">10K</text>
<text x="68.2" y="55.1" transform="rotate(-90 68.2 55.1)">10K</text>
<text x="96.1" y="55.1" transform="rotate(-90 96.1 55.1)">10K</text>
<text x="162.2" y="55.1" transform="rotate(-90 162.2 55.1)">10K</text>
<text x="190.1" y="55.1" transform="rotate(-90 190.1 55.1)">10K</text>
<text x="218" y="55.1" transform="rotate(-90 218 55.1)">10K</text>
<text x="106.9" y="66.5">GND</text>
<text x="228.8" y="66.5">GND</text>
<text x="40.3" y="111" transform="rotate(-90 40.3 111)">10K</text>
<text x="68.2" y="111" transform="rotate(-90 68.2 111)">10K</text>
<text x="96.1" y="111" transform="rotate(-90 96.1 111)">10K</text>
<text x="162.2" y="111" transform="rotate(-90 162.2 111)">10K</text>
<text x="190.1" y="111" transform="rotate(-90 190.1 111)">10K</text>
<text x="218" y="111" transform="rotate(-90 218 111)">10K</text>
<text x="106.9" y="122.3">GND</text>
<text x="228.8" y="122.3">GND</text>
</g>
</svg>
